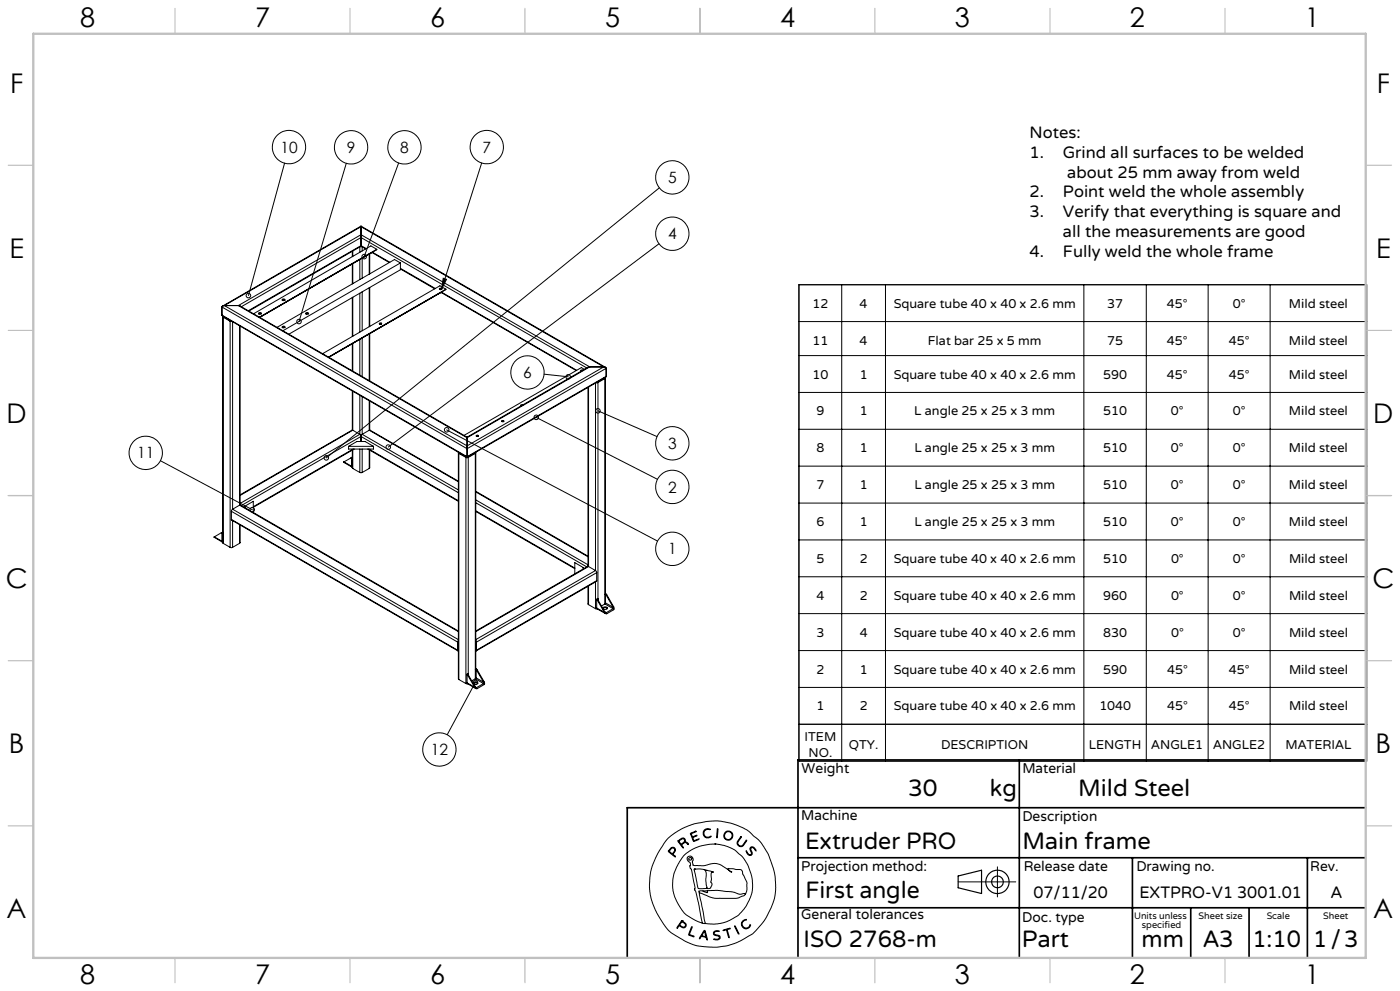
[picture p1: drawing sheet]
<svg xmlns="http://www.w3.org/2000/svg" width="420mm" height="297mm" viewBox="0 0 420 297" stroke-linecap="round" stroke-linejoin="round" font-family="sans-serif">
<g fill="none" stroke="#000" stroke-width=".3">
<path d="M85.4 48.9l-10.9 39.7M103.9 48.9l-14.2 47.5M119.6 48.9l-10.3 28M144.5 48.9l-12 37.8M197.8 56.3l-99.9 80.9M105.7 75.3v1.6M105.7 79.1v6M105.8 75.2v1.6M105.8 79v6M107.9 74v1.6M107.9 77.8v6M108.1 73.9h.4"/>
<path d="M108.3 70.3v.9M108.3 67.8v.1M108.3 73.6v.2M108.3 67.8l-41.5 23.9M108.3 73.8l-33.7 19.4M108.3 67.8l73.3 42.3M108.3 73.8l1.4 .8M108.3 67.9v2.4M108.3 71.2v2.4M108.3 70.3l-36.8 21.3M108.3 67.9l-41 23.7M108.3 67.9l72.8 42.1"/>
<path d="M108.3 70.3l68.6 39.7M108.3 71.2l-35.9 20.7M108.3 73.6l-33.8 19.5M108.3 71.2l67.7 39.1M108.3 73.6l1.6 .9M108.7 74v1.2M108.7 77.4v6M110.8 76.1v6.1M110.9 76.1v6M111.4 75.8h.1M111.6 75.7l5.2 3M111.7 75.6l5.2 3"/>
<path d="M113 74.7l-35.1 20.4M113 74.7l-1.7-1-35.2 20.3M113 74.7l-35.2 20.4M120.1 78.8l-1.7-1-35.3 20.3M120.1 78.8l-35.2 20.3M120.1 78.8v2.1l-33.4 19.3M197.7 73.1l-81.2 60.9M66.6 94.4l.2 .3M66.6 92l73.5 42.5M66.6 94.4l73.5 42.5M66.6 92v2.4M66.8 94.8l.2 .3"/>
<path d="M66.8 94.9l.2 67.9M66.8 94.7l73.3 42.4M67 95.1l2 1.2M67 95.1v67.7M67.1 94.9v.1M67.3 91.6l-.7 .4M67.3 91.6l72.8 42M67.3 91.6h4.2M69 96.3h.6M69 96.3v67.7M69.2 96.2h.2M69.2 96.1v.1"/>
<path d="M69.8 96.4v56.2M71.5 91.6l68.6 39.4M71.5 91.6l68.6 39.6M71.9 97.6v53.8M72 97.8v53.5M77.6 93.8l.4-.1a.29 .29 0 0 1 .4 .1 .29 .29 0 0 1-.1 .4l-.6-.1zM77.6 94h.8M84.7 89.7l.6-.1 .2 .4-.7 .1zM84.7 90h.8M84.7 98.1h.8M84.7 97.9l.4-.1a.29 .29 0 0 1 .3 0 .29 .29 0 0 1 0 .4l-.3 .1a.29 .29 0 0 1-.4-.1 .29 .29 0 0 1 0-.3zM91.7 93.8l.4-.1a.33 .33 0 0 1 .4 .1 .33 .33 0 0 1 0 .4 .33 .33 0 0 1-.5 0z"/>
<path d="M91.8 94h.7M105.7 89.2v11.7M105.8 89.1v11.6M107.9 87.9v11.7M108.7 87.5v11.6M110.8 86.3v11.6M110.9 86.1v11.7M110.9 100v14.2M113.8 96.9l.3-.1a.29 .29 0 0 1 .4 .1 .29 .29 0 0 1-.1 .4 .29 .29 0 0 1-.4-.1zM113.8 97.1h.6M120.1 80.6l10.3 6M120.1 80.4l10.5 6.1"/>
<path d="M131.9 86.4h.2a.29 .29 0 0 1 .4 .1 .29 .29 0 0 1-.1 .4 .29 .29 0 0 1-.4-.1l-.2-.2zM132.2 87.7h.1M132.2 86.6v.2M132.3 87.6l40.6 23.5M132.4 86.7h-.5M132.4 86.7h.1M132.4 87.6l40.6 23.4M133 83.4l.9 .3-1.4 3zM133.8 86.7l-35.2 20.4 33.6-19.4M133.8 86.7l-35.3 20.3M133.8 86.7l-1.8-1-35.2 20.3M239.7 85.3h170.3v142.8h-170.3z"/>
<path d="M239.7 96.4h170.3M252.5 85.3v142.8M265.6 85.3v142.8M325.2 85.3v142.8M343.9 85.3v142.8M362.4 85.3v142.8M381 85.3v142.8M105.7 103v8.2M105.7 117.2v11.7M105.8 102.9v8.3M105.8 117.3v11.6M107.9 101.7v10.7"/>
<path d="M107.9 118.5v11.7M108.7 101.3v11.6M108.7 118.9v11.3M110.8 100.1v14M163.2 112.1l7.3 .8M174.6 111.1l-.3 .1M174.9 110.9h-.6l.1 .4M175.3 110.7l-.9-.5-35.2 20.3M176.4 110.1l-36.3 20.9M176.4 116.1v53.6M176.6 116v53.8M176.9 110l-.5 .1"/>
<path d="M176.9 110l-36.8 21.2M176.9 110h4.2M178.6 114.8v56.2M179.2 114.5l-.1 .1M179.2 114.5h.1M179.4 114.6l-.6 .1M179.4 114.6v65.2M181.1 110l.5 .1 .3 .3M181.1 110l.6 .1 .2 .3M181.1 110l-41 23.6M181.3 113.3l-2.1 1.2M181.3 113.3h.1"/>
<path d="M181.4 113.2l-.1 .1M181.5 113.4l-2.1 1.2M181.5 113.4v67.6M181.6 113.1l-.1 .3M181.6 113.1l-41.5 24M181.6 113.2v67.6M181.9 112.8l-.3 .3M181.9 110.4l-41.8 24.1M181.9 112.8l-41.8 24.1M181.9 110.4v2.4M239.7 106.6h170.3M239.7 117.6h170.3"/>
<path d="M48.1 138.1l27.6 14.6M103.2 138.4l-.2 .1 2.6 1.5M103.2 138.4l2.3 1.3M104.6 133.8v.8h7.4v-.8M104.6 133.8h7.4M104.6 133.8l2.5-1.5h2.4l2.5 1.5M105.3 137.2l.2 .1M105.3 137.2l-2.1 1.2M105.5 139.7l.2 .3M105.5 137.3v2.4M105.5 137.1v.2M105.5 137.1l-.2 .1"/>
<path d="M105.7 139.6v.1M105.7 138.9h.1M105.7 138.1h.1M105.7 138.3h.1M105.7 137.2h.1M105.7 134.9l.1 5.5M105.7 137.1v.1M105.7 137l-.2 .1M105.8 128.9l-33.8 19.4M105.8 128.9l2.1 1.3M105.8 128.9l-33.8 19.6M105.8 134.8v5.6"/>
<path d="M105.9 134.6l-29.9 17.3M106.3 134.6l-30.3 17.4M107.9 130.2l.4 .6M107.9 130.2l-35.9 20.7M107.9 134.6v7M108.3 130.8v1.5M108.3 130.8l29.2 16.9M108.3 130.8l-35.9 20.7M108.7 130.2l-.4 .6M108.7 130.2l28.8 16.6M108.7 134.6v7M110.3 134.6l27.2 15.6"/>
<path d="M110.7 134.6l26.8 15.5M110.8 128.9l26.7 15.3M110.8 128.9l-2.1 1.3M110.8 128.9l26.7 15.5M110.8 120.1v8.8M110.8 134.8v5.6M110.9 134.9l-.1 5.5M110.9 120.2v8.7M134 128.8l63.3 33.4M137.5 135.7l.2 68M137.5 135.6l.2 .3M137.7 135.9l2.1 1.2"/>
<path d="M137.7 135.9v67.8M137.8 135.7v.1M137.8 135.8l2.1 1.2M139.8 137.1h.7M139.8 137.1v67.8M139.9 137h.2M139.9 136.9v.1M140.1 133.6v.9M140.1 136.9v.2M140.1 131v.2M140.1 131.2v2.4M140.1 134.5v2.4"/>
<path d="M140.3 137h-.1M140.3 136.9v.1M140.5 137.1v65.1M142.4 135.8l-2.1 1.2M142.4 135.7v.1M142.5 135.7l-.1 .1M142.6 135.9l-2.1 1.2M142.6 135.9v67.5M142.7 135.6l-.1 .3M142.7 135.7l.1 65M142.9 130.5h.2a.25 .25 0 0 1 .3-.1 .25 .25 0 0 1 0 .4l-.5-.1zM142.9 130.7h.6"/>
<path d="M150.5 126.3h.6M150.6 126.1h.5a.26 .26 0 0 1-.3 .3 .26 .26 0 0 1-.2-.3zM156.6 121.5l-.4 .1M156.9 121.4l-.6-.1 .1 .4M160.9 125.1l36.3 18.5M179.4 123.1l17.7 7.7M239.7 128.7h170.3M239.7 139.7h170.3M66.4 159.7l.2 .1M66.4 159.7l-2.1 1.2M66.6 159.8v2.4M66.6 159.6v.2"/>
<path d="M66.6 159.6l-.2 .1M66.8 159.7v2.4M66.8 159.7h.1M66.8 159.5v.2M66.8 159.5l-.2 .1M69.4 155.7l68 39.4M69.4 153.2l67.9 39.2M69.4 155.7l67.9 39.2M69.4 153.2v2.5M69.8 152.6l-.4 .6M69.8 152.6l67.7 39.1M69.8 156.1v7.9"/>
<path d="M71.9 151.4h.2l65.4 37.7M71.9 151.4l-2.1 1.2M71.9 151.4l65.6 37.9M71.9 157.3v5.5M72 151.1l.2 .3M72 157.3v5.3l-.1 .2M73.5 152.1v-.4l2.5-1.5v3.4M105.8 140.4l2.1 1.2M107.9 141.6h.8M110.8 140.4l-2.1 1.2M142.7 153.3l29.7 17.1M142.7 147.2l33.7 19.5"/>
<path d="M142.7 149.8l33.7 19.5M142.7 150.7l33.3 19.2M142.7 153.1l29.7 17.1M142.7 147.4l33.7 19.5M239.7 150.8h170.3M64.3 160.9l-.1 .1 2.5 1.5M64.3 160.9l2.3 1.3M66.6 162.2l.2 .3M66.8 162.1v.1M66.8 161.3h.1M66.8 160.5h.1M66.8 160.8h.1"/>
<path d="M66.8 162.1h.1M67 162.8l2 1.2M69 164h.8M71.9 162.8l-2.1 1.2M174.9 170.5v-.4l-2.5-1.5v3.4M176.4 169.5l-.2 .3M176.4 175.7v5.3l.2 .2M176.6 169.8h-.3l-33.6 19.3M176.6 169.8l2 1.2M176.6 169.8l-33.9 19.5M176.6 175.6v5.6M178.6 171l.4 .6"/>
<path d="M178.6 171l-35.9 20.7M178.6 174.4v8M179 174v.2l-36.2 20.9M179 171.6l-36.1 20.8M179 171.6v2.4M179 179.8v2.4M179 174l-36.1 20.9M179 179.8l.2 .1M179.1 179.6l.1 .3M179.1 179.6l.3-.3v.5M179.1 179.6l-.1 .2M179.2 179.9l2.1 3.6"/>
<path d="M179.4 179.8l2.1 3.6M181.6 178.1v.2M181.6 178.3l.3 .1M181.6 178.3v2.4M181.9 178.4l-.4-.3 .3-.1 .2 .3 2.2 3.7 .1 .5-2.3 1.5-.7-.5M181.9 178.4l2 3.6M239.7 161.8h170.3M239.7 172.9h170.3M137.3 194.9l.2 .2M137.3 192.4v2.5M137.5 194.8h.1M137.5 192.3v2.5"/>
<path d="M137.5 192.3v.1M137.5 191.9l-.2 .5M137.5 192.2v.1M142.7 191.9l.2 .5M142.7 192.2l.1 .1M142.7 194.8h.1M142.8 194.8h-.1M142.8 192.3v2.5M142.8 192.3l-.1 .1M142.9 194.9l-.2 .2M142.9 192.4v2.5M176.6 181.2l2 1.2"/>
<path d="M178.6 182.4l.6 .1M179 182.2l.1 .3 2.5 1.4M179 182.2l2.3 1.3M180.9 182.4l.4-.3 .9 .3M181 182l.7-.1a.44 .44 0 0 1 .5 .5 .44 .44 0 0 1-.7 .2h-.1a.37 .37 0 0 1-.4-.1 .37 .37 0 0 1 0-.5zM181.5 183.4l.4 .2M181.5 181l2.4 1.4M181.5 181l-1.1 .6M181.6 180.7l-.1 .3M181.6 180.7l2.3 1.3M183.9 182v.4M183.9 182.4l-2 1.2"/>
<path d="M239.7 183.9h170.3M239.7 195h170.3M137.7 203.7l2.1 1.2M139.8 204.9h.5M140.1 204.6l2.7 1.8M140.1 202.2v2.4M140.1 204.6l2.3 1.4M140.1 202.2l.2 .1M140.2 202l.1 .3M140.2 202l.3-.2v.4M140.2 202l-.1 .2M140.3 202.3l2.1 3.7"/>
<path d="M140.5 202.2l2.1 3.7M142 204.8l.6-.3 .7 .3M142.1 204.6l.4-.3a.51 .51 0 0 1 .7 .1 .51 .51 0 0 1 0 .7 .51 .51 0 0 1-.7 0l-.4-.2zM142.6 205.9l.3 .2M142.6 203.4l2.5 1.5M142.6 203.4l-1.1 .6M142.6 204.5l-8.4 15.7M142.7 200.6v2.7M142.8 203.1l-.2 .3M142.8 200.7v2.4M142.8 200.7l.1 .1M142.8 203.1l2.3 1.3"/>
<path d="M142.9 200.8l-.3-.2 .3-.2 .2 .3 2.1 3.6 .2 .7-2.3 1.4h-.3l-.4-.4M142.9 200.8l2.2 3.6M145.1 204.4v.5M145.1 204.9l-2.2 1.2M239.7 217.1h170.3M239.7 206h170.3M200.6 251.1l3.9-2.7 3.2-1.3 4.6-.9 3.1-.2 4 .7 3.4 1.4 1.8 1 2.9 2.5 1.6 2.1 1.7 3 1.5 4.8 .4 4.5-.4 3.4-.9 2.4-1.7 3.5-1.7 2.2a16.9 16.9 0 0 1-6.8 4.9l-3.1 1.1-3 .4-3.8-.2-2.5-.3-3.1-1.2-4.2-2.5-1.1-1-1.4-1.8-1.9-3.2-1.6-3.9-.6-3.3v-2.8l.5-3.4 1.3-3.2 2.5-4.3zM201.2 254.2l.4-.3 .7 .1 .3 .5-.1 .8a.65 .65 0 0 0-.3 1l.4 .3v.2l-1.7-1.3a.54 .54 0 0 1-.4-.5 .54 .54 0 0 1 .5-.5zM201.3 254.4l.4-.3 .5 .1 .2 .5-.1 .4a.71 .71 0 0 1-.6 .7 .71 .71 0 0 1-.8-.6v-.3zM203.4 252l1-.7 .7-.1 .5 .4-.1 .6 .7 .3 .3 .6-.8-.6-.5 .2a.67 .67 0 0 0-.7 .5 .67 .67 0 0 0 .5 .8l-.1 .2zM203.7 252.1l.8-.6 .6-.1 .3 .7-.6 .6a.43 .43 0 0 1-.5 .2 .43 .43 0 0 1-.4-.4zM207.1 249.8l1.7-.7-1 .6a.57 .57 0 0 0-.2 .9 .57 .57 0 0 0 .9-.1l.6-.1-.9 .5a.5 .5 0 0 0-.4 .4 .5 .5 0 0 0 .3 .5l1.6-.3-1.6 .7z"/>
<path d="M211.3 248.8l1.1-.4a.39 .39 0 0 1 .4-.1 .39 .39 0 0 1 .2 .4l-.8-.1-.5 .1-.5 .9v.6l.5 .6 .9 .1 .7-.3-.7 .5h-.8l-.6-.5-.2-1.2zM214.5 252.9l2.7 .5 2.2 .8 1.2 .6 2.2 2 1.5 2.4 1.1 3 .3 1.6v3l-.6 2.2-1.2 2.5-2.5 2.9-2.5 1.4-2 .8-2.6 .4-2.6-.2M214.5 252.9l-4.2 .6-3.5 1.6-1.8 1.4-2 3.4-.8 2-.3 1.6v3.3l1 3.1 2.2 3.5a15.1 15.1 0 0 0 5.6 3.3M214.5 252.9h.1M215.3 248.4v1.1l-.1 1.5-.2 .1zM222.2 250.8l.2 .1-1.1 1.7 .1 .3 .4 .5h.8l1.4-1.6-.9 1.6-.7 .3-.8-.2-.5-.7 .2-.7zM223.9 255l.6 1 .6 .2 .3-.3-.4-1.4 .3-.6h.8l.7 .9-.1 .2-.8-1-.5 .1-.2 .4 .5 1.4-.5 .5-.8-.3zM299.2 259.8v9M204.4 276.1l.1-.2 .6 .4 .8 .9-.4 .8-1-.1a.66 .66 0 0 0-.7-.4 .66 .66 0 0 0-.5 .7l-.3-.1zM204.5 276.3l.7 .3 .4 .5-.3 .7h-.6a.64 .64 0 0 1-.7-.8zM204.5 275.9h.1M204.6 276.3h.1"/>
<path d="M207.5 277.8h.2l-.7 1.7a.5 .5 0 0 0 0 .7 .5 .5 0 0 0 .6 .1l.5 .2v.3l-1.5-.7zM208.2 260.5l1 4.8a.87 .87 0 0 0 .2 .9 .87 .87 0 0 0 1 .1h1.4M208.3 260.5h2.3l3.4 .9-.5-.2-.2 .8 .1 1.7-.2 .6 .4 .5-.1 .6-.4 .8-1.3 .1M208.3 260.5h-.1M208.3 260.5h.1M209.7 267.5l2 9.3M209.7 267.5l3.2 1.3 1.7 .4h6.6l2-.7 .4-.4M210.7 276.7l1 .1M210.8 267h-1l-.1 .5M211 260.6a2.51 2.51 0 0 1 .7 3l.5 2.5-.4 .2M211.1 279.4h.4l.2 .9-.1 .3h-.4a.45 .45 0 0 1-.6-.3 .45 .45 0 0 1 .3-.6zM211.2 278.9l.3-.1 .1 .3 .6 2.4-.1 .2-.1-.2a.89 .89 0 0 0-1.2-.8h-.4l-.6 .6z"/>
<path d="M211.2 279.2l.1 .1M211.9 260.9h.1M212.2 266.9l3.1-.1 4.4 .5 2.1 .7 1.1-.2a.37 .37 0 0 1 .4-.1 .37 .37 0 0 1 .3 .3v.1M212.2 266.9v.6l-1.4-.5M212.2 266.9l-1.4 .1M214.2 279.2l.6-.3 1 .2-1.2 .1-.4 .6 .4 .3 1.3 .4 .1 .6-.1 .3-.6 .3-1.2-.2 1.3-.1 .4-.3-.2-.5-1.5-.5-.1-.6zM216.9 278.8l2.2-.6-.9 .5 .6 2.3-.9-2.3zM220.4 277.5l.3 .3 .9 2.1zM222.8 276l.7-.4h.4l-.8 .4-.4 .6v.7l.5 .7 1 .1 .9-.9-.1 .6-1 .6-.9-.2-.7-1.1 .1-.6zM223.6 268.1l.5-1.4v-2.2l-1.3-2.6-.1-.8-.4-.4-3.9-.3 1.1 1-3-2.1-1.6-.5-1.5 .1-2.3 .6-3-.1-.4-1 .3-.6-.2-.8-.5-.4-.9 .2-.2 .8 .9 1.1-.1 1.3 .4 .5 1.1 5.5-.1 .6 .3 .5 .8 3.3 1.2 6.3M287.4 264.3h17.3"/>
<circle cx="86.7" cy="44.1" r="5"/>
<circle cx="105.3" cy="44.1" r="5"/>
<circle cx="121.3" cy="44.1" r="5"/>
<circle cx="146" cy="44.1" r="5"/>
<circle cx="201.7" cy="53.2" r="5"/>
<circle cx="109.3" cy="76.9" r=".67"/>
<circle cx="201.7" cy="70" r="5"/>
<circle cx="74.5" cy="88.6" r=".68"/>
<circle cx="89.7" cy="96.4" r=".67"/>
<circle cx="158.2" cy="111.6" r="5"/>
<circle cx="170.5" cy="112.9" r=".68"/>
<circle cx="43.7" cy="135.7" r="5"/>
<circle cx="97.9" cy="137.2" r=".68"/>
<circle cx="116.5" cy="134" r=".68"/>
<circle cx="134" cy="128.8" r=".69"/>
<circle cx="160.9" cy="125.1" r=".68"/>
<circle cx="179.4" cy="123.1" r=".68"/>
<circle cx="201.7" cy="132.9" r="5"/>
<circle cx="75.7" cy="152.7" r=".67"/>
<circle cx="201.7" cy="145.9" r="5"/>
<circle cx="201.7" cy="164.5" r="5"/>
<circle cx="142.6" cy="204.5" r=".67"/>
<circle cx="131.8" cy="224.6" r="5"/>
<circle cx="207" cy="257.4" r=".45"/>
<circle cx="218.5" cy="250.4" r="1.38"/>
<circle cx="218.5" cy="250.4" r="1.16"/>
</g>
<g fill="none" stroke="#000" stroke-width=".35">
<path d="M287.4 262.5l7.1-1.7v7l-7.1-1.7z"/>
<circle cx="299.2" cy="264.3" r="3.5"/>
<circle cx="299.2" cy="264.3" r="1.75"/>
</g>
<path d="M305.8 227.7v59.2M409.7 227.7h-170.3v59.2M239.4 257.1h170.3M339.7 257.1v29.9M392.2 257.1v29.8M409.7 242.1h-221.5v45M239.4 272.1h170.3M357.2 272.1v14.8M374.7 272.1v14.8" fill="none" stroke="#000" stroke-width=".5"/>
<g fill="none" stroke="#c0c0c0" stroke-width=".35">
<path d="M52.5 2.5v7.5M105 2.5v7.5M157.5 2.5v7.5M210 2.5v7.5M262.5 2.5v7.5M315 2.5v7.5M367.5 2.5v7.5M2.5 49.5h7.5M410 49.5h7.5M2.5 99h7.5M410 99h7.5M2.5 148.5h7.5"/>
<path d="M410 148.5h7.5M2.5 198h7.5M410 198h7.5M2.5 247.5h7.5M410 247.5h7.5M52.5 287v7.5M105 287v7.5M157.5 287v7.5M210 287v7.5M262.5 287v7.5M315 287v7.5M367.5 287v7.5"/>
</g>
<path d="M10 10.1h399.7v277h-399.7z" fill="none" stroke="#c0c0c0" stroke-width=".7"/>
<path d="M133 83.4l.9 .3-1.4 3z" fill="#000"/>
<g font-size="8.1">
<text x="24" y="8">8</text>
<text x="76.5" y="8">7</text>
<text x="129" y="8">6</text>
<text x="181.5" y="8">5</text>
<text x="234" y="8">4</text>
<text x="286.5" y="8">3</text>
<text x="339" y="8">2</text>
<text x="391.5" y="8">1</text>
<text x="3" y="27.7">F</text>
<text x="413" y="27.7">F</text>
<text x="2.8" y="77.2">E</text>
<text x="412.8" y="77.2">E</text>
<text x="2" y="126.7">D</text>
<text x="412" y="126.7">D</text>
<text x="1.7" y="176.2">C</text>
<text x="411.7" y="176.2">C</text>
<text x="2.7" y="225.7">B</text>
<text x="412.7" y="225.7">B</text>
<text x="2" y="275.2">A</text>
<text x="412" y="275.2">A</text>
<text x="24" y="295">8</text>
<text x="76.5" y="295">7</text>
<text x="129" y="295">6</text>
<text x="181.5" y="295">5</text>
<text x="234" y="295">4</text>
<text x="286.5" y="295">3</text>
<text x="339" y="295">2</text>
<text x="391.5" y="295">1</text>
</g>
<g font-size="7.1">
<text x="272.4" y="238.5">30</text>
<text x="297" y="238.5">kg</text>
<text x="323.4" y="238.5">Mild Steel</text>
<text x="241.5" y="254.4">Extruder PRO</text>
<text x="306.7" y="254.4">Main frame</text>
<text x="241.6" y="269.2">First angle</text>
<text x="241.1" y="283.7">ISO 2768-m</text>
<text x="306.6" y="283.9">Part</text>
<text x="342.5" y="283.9">mm</text>
<text x="360.9" y="283.8">A3</text>
<text x="375.7" y="283.9">1:10</text>
<text x="393.9" y="283.9">1/3</text>
</g>
<g font-size="4.9">
<text x="308.9" y="41.4">Notes:</text>
<text x="308.9" y="47.3">1.</text>
<text x="318.9" y="47.3">Grind all surfaces to be welded</text>
<text x="320.2" y="53.2">about 25 mm away from weld</text>
<text x="308.9" y="59.2">2.</text>
<text x="318.9" y="59.2">Point weld the whole assembly</text>
<text x="308.9" y="65.1">3.</text>
<text x="318.9" y="65.1">Verify that everything is square and</text>
<text x="318.9" y="71">all the measurements are good</text>
<text x="308.9" y="77">4.</text>
<text x="318.9" y="77">Fully weld the whole frame</text>
<text x="310.1" y="269.1">07/11/20</text>
<text x="341.8" y="269.1">EXTPRO-V1 3001.01</text>
<text x="399.2" y="269.1">A</text>
</g>
<g font-size="4.7">
<text x="84.1" y="45.8">10</text>
<text x="104" y="45.8">9</text>
<text x="120.1" y="45.8">8</text>
<text x="144.8" y="45.8">7</text>
<text x="200.4" y="54.8">5</text>
<text x="200.4" y="71.7">4</text>
<text x="157" y="113.3">6</text>
<text x="41.1" y="137.4">11</text>
<text x="200.4" y="134.5">3</text>
<text x="200.4" y="147.6">2</text>
<text x="200.4" y="166.2">1</text>
<text x="129.2" y="226.3">12</text>
</g>
<g font-size="4.2">
<text x="240.5" y="231.7">Weight</text>
<text x="306.7" y="231.7">Material</text>
<text x="240.4" y="245.9">Machine</text>
<text x="306.7" y="246.1">Description</text>
<text x="240.4" y="261.1">Projection method:</text>
<text x="307.1" y="261">Release date</text>
<text x="340.9" y="261">Drawing no.</text>
<text x="393.1" y="261">Rev.</text>
<text x="240.4" y="275.6">General tolerances</text>
<text x="306.7" y="276.3">Doc. type</text>
</g>
<g font-size="3.8">
<text x="243.7" y="92.2">12</text>
<text x="257.9" y="92.2">4</text>
<text x="268.1" y="92.2">Square tube 40 x 40 x 2.6 mm</text>
<text x="332.1" y="92.2">37</text>
<text x="350.1" y="92.2">45°</text>
<text x="369.8" y="92.2">0°</text>
<text x="386.7" y="92.2">Mild steel</text>
<text x="243.7" y="103.3">11</text>
<text x="257.9" y="103.3">4</text>
<text x="278.4" y="103.3">Flat bar 25 x 5 mm</text>
<text x="332.1" y="103.3">75</text>
<text x="350.1" y="103.3">45°</text>
<text x="368.6" y="103.3">45°</text>
<text x="386.7" y="103.3">Mild steel</text>
<text x="243.7" y="113.5">10</text>
<text x="257.9" y="113.5">1</text>
<text x="268.1" y="113.5">Square tube 40 x 40 x 2.6 mm</text>
<text x="331" y="113.5">590</text>
<text x="350.1" y="113.5">45°</text>
<text x="368.7" y="113.5">45°</text>
<text x="386.7" y="113.5">Mild steel</text>
<text x="244.9" y="124.5">9</text>
<text x="257.9" y="124.5">1</text>
<text x="274.3" y="124.5">L angle 25 x 25 x 3 mm</text>
<text x="331" y="124.5">510</text>
<text x="351.3" y="124.5">0°</text>
<text x="369.9" y="124.5">0°</text>
<text x="386.7" y="124.5">Mild steel</text>
<text x="244.9" y="135.6">8</text>
<text x="257.9" y="135.6">1</text>
<text x="274.3" y="135.6">L angle 25 x 25 x 3 mm</text>
<text x="331" y="135.6">510</text>
<text x="351.3" y="135.6">0°</text>
<text x="369.9" y="135.6">0°</text>
<text x="386.7" y="135.6">Mild steel</text>
<text x="244.9" y="146.6">7</text>
<text x="257.9" y="146.6">1</text>
<text x="274.3" y="146.6">L angle 25 x 25 x 3 mm</text>
<text x="331" y="146.6">510</text>
<text x="351.3" y="146.6">0°</text>
<text x="369.9" y="146.6">0°</text>
<text x="386.7" y="146.6">Mild steel</text>
<text x="245" y="157.7">6</text>
<text x="257.9" y="157.7">1</text>
<text x="274.3" y="157.7">L angle 25 x 25 x 3 mm</text>
<text x="331" y="157.7">510</text>
<text x="351.3" y="157.7">0°</text>
<text x="369.9" y="157.7">0°</text>
<text x="386.7" y="157.7">Mild steel</text>
<text x="245" y="168.7">5</text>
<text x="257.9" y="168.7">2</text>
<text x="268.1" y="168.7">Square tube 40 x 40 x 2.6 mm</text>
<text x="331" y="168.7">510</text>
<text x="351.3" y="168.7">0°</text>
<text x="369.9" y="168.7">0°</text>
<text x="386.7" y="168.7">Mild steel</text>
<text x="245" y="179.8">4</text>
<text x="257.9" y="179.8">2</text>
<text x="268.1" y="179.8">Square tube 40 x 40 x 2.6 mm</text>
<text x="331" y="179.8">960</text>
<text x="351.3" y="179.8">0°</text>
<text x="369.9" y="179.8">0°</text>
<text x="386.7" y="179.8">Mild steel</text>
<text x="245" y="190.8">3</text>
<text x="257.9" y="190.8">4</text>
<text x="268.1" y="190.8">Square tube 40 x 40 x 2.6 mm</text>
<text x="331" y="190.8">830</text>
<text x="351.3" y="190.8">0°</text>
<text x="369.9" y="190.8">0°</text>
<text x="386.7" y="190.8">Mild steel</text>
<text x="245" y="201.9">2</text>
<text x="257.9" y="201.9">1</text>
<text x="268.1" y="201.9">Square tube 40 x 40 x 2.6 mm</text>
<text x="331" y="201.9">590</text>
<text x="350.1" y="201.9">45°</text>
<text x="368.7" y="201.9">45°</text>
<text x="386.7" y="201.9">Mild steel</text>
<text x="245" y="212.9">1</text>
<text x="257.9" y="212.9">2</text>
<text x="268.1" y="212.9">Square tube 40 x 40 x 2.6 mm</text>
<text x="329.8" y="212.9">1040</text>
<text x="350.1" y="212.9">45°</text>
<text x="368.7" y="212.9">45°</text>
<text x="386.7" y="212.9">Mild steel</text>
<text x="241.4" y="222.2">ITEM</text>
<text x="242.5" y="226.7">NO.</text>
<text x="254.7" y="224.4">QTY.</text>
<text x="282.3" y="224.4">DESCRIPTION</text>
<text x="326.7" y="224.4">LENGTH</text>
<text x="345.4" y="224.4">ANGLE1</text>
<text x="364" y="224.4">ANGLE2</text>
<text x="385.7" y="224.4">MATERIAL</text>
</g>
<g font-size="2.8">
<text x="340.2" y="275.3">Units unless</text>
<text x="359.6" y="275.3">Sheet size</text>
<text x="380" y="275.3">Scale</text>
<text x="396.9" y="275.3">Sheet</text>
<text x="342.6" y="278.2">specified</text>
</g>
</svg>
